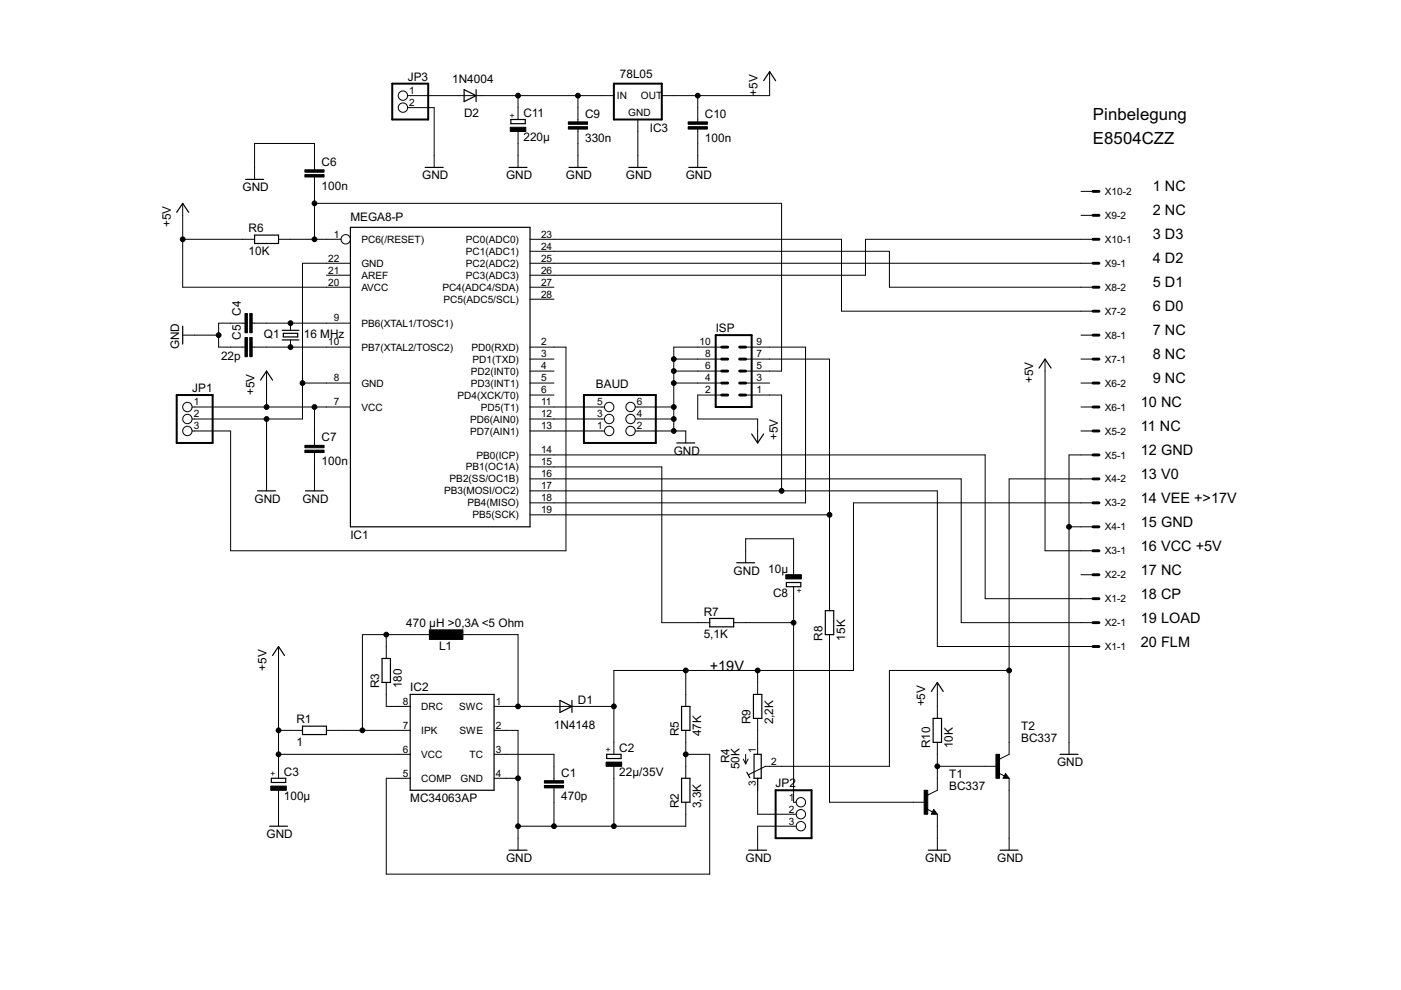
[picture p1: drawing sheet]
<svg xmlns="http://www.w3.org/2000/svg" width="297mm" height="210mm" viewBox="0 0 297 210" stroke-linecap="round" stroke-linejoin="round" font-family="sans-serif">
<g fill="#000" stroke="#000" stroke-width=".25">
<path d="M98.4 19v2.5zM100.9 19v1.3zM163.2 15.2l-1.3 1.9zM163.2 15.2l1.2 1.9zM52.1 38h3.8zM90.1 35.5h3.9zM98.4 21.5l2.5-1.2zM98.4 19l2.5 1.3zM100.9 20.3v1.2zM107.9 35.5h3.8zM108.3 26.2h3.1zM108.3 25.3v.9z"/>
<path d="M108.3 25.3h3.1zM111.4 25.3v.9zM120.6 35.5h3.8zM133.3 35.5h3.8zM146 35.5h3.8zM38.7 43.1l-1.2 1.9zM38.7 43.1l1.3 1.9zM54 51.6h5.1zM54 49.8v1.8zM54 49.8h5.1zM59.1 49.8v1.8zM74.3 48.2h38.1z"/>
<path d="M112.4 48.2v63.5zM38.7 69.2v3.8zM56.5 78.7l-1.3 1.9zM59.8 70h3.6zM59.8 72.1h3.6zM60.1 71.4h3zM60.1 70.7v.7zM63.1 70.7v.7zM60.1 70.7h3zM221.6 76.1l-1.3 1.9zM221.6 76.1l1.2 1.9zM56.5 78.7l1.3 1.9z"/>
<path d="M143.5 93.9h3.8zM159.4 92l1.2 1.9zM161.9 92l-1.3 1.9zM54.6 104.1h3.8zM64.8 104.1h3.8zM74.3 48.2v63.5zM74.3 111.7h38.1zM156.2 119.3h3.8zM59.1 137.1l-1.3 1.9zM59.1 137.1l1.2 1.9zM81 139.6v5.1zM81 139.6h1.8z"/>
<path d="M150.5 132.9h5.1zM150.5 131.1v1.8zM150.5 131.1h5.1zM155.6 131.1v1.8zM166.7 123.5v.9zM166.7 123.5h3.1zM169.8 123.5v.9zM166.7 124.4h3.1zM175 129.5v5.1zM176.8 129.5v5.1zM175 129.5h1.8zM175 134.6h1.8z"/>
<path d="M64.1 155.7h5.1zM64.1 154v1.7zM64.1 154h5.1zM69.2 154v1.7zM82.8 139.6v5.1zM81 144.7h1.8zM87 147.2v20.4zM87 147.2h17.8zM118.7 151l2.6-1.2zM118.7 148.5v2.5zM118.7 148.5l2.6 1.3zM121.3 148.5v1.3z"/>
<path d="M121.3 149.8v1.2zM128.6 159.9v.9zM128.6 159.9h3.1zM144.5 149.8v5.1zM146.3 149.8v5.1zM144.5 149.8h1.8zM144.5 154.9h1.8zM159.7 147.2v5.1zM159.9 159.9h1.5zM161.4 159.9v5.1zM161.5 147.2v5.1zM159.7 147.2h1.8z"/>
<path d="M159.7 152.3h1.8zM197.8 152.3v5.1zM198.7 144.7l-1.2 1.9zM199.6 152.3v5.1zM197.8 152.3h1.8zM197.8 157.4h1.8zM198.7 144.7l1.3 1.9zM224.7 159.9h3.9zM57.1 175.2h3.9zM57.5 165.9h3.1zM57.5 165v.9zM57.5 165h3.1z"/>
<path d="M60.6 165v.9zM87 167.6h17.8zM104.8 147.2v20.4zM128.6 160.8h3.1zM131.7 159.9v.9zM144.5 165v5.1zM146.3 165v5.1zM144.5 165h1.8zM144.5 170.1h1.8zM158.3 163.7l.7 1.2zM159.9 159.9v5.1zM159.9 165h.7z"/>
<path d="M160.6 165h.8zM197.7 172.5h.8zM197.7 172.4h.4zM198 171.9l-.3 .5zM198 172.1l.1 .3zM198 171.9l.5 .6zM212.9 164.9h.8zM212.9 164.8h.4zM213.2 164.3l-.3 .5zM213.2 164.5l.1 .3zM213.2 164.3l.5 .6zM107.9 180.3h3.8z"/>
<path d="M158.7 180.3h3.8zM196.8 180.3h3.8zM212 180.3h3.9z"/>
</g>
<g fill="#000" stroke="#000" stroke-width=".21">
<path d="M163.2 15.2v2.5zM54 35.5v2.5zM54 30.4v5.1zM66.7 33v2.5zM66.7 35.5v.5zM66.7 37.5v.5zM66.7 30.4v2.6zM54 30.4h12.7zM86.4 20.3h.6zM86.4 22.8h.6zM87 22.8h5.1zM87 20.3h10.1z"/>
<path d="M92.1 33v2.5zM92.1 22.8v10.2zM97.1 20.3h2.6zM99.7 20.3h2.5zM102.2 20.3h7.6zM109.8 33v2.5zM109.8 27.9v2.5zM109.8 22.8v2.5zM109.8 30.4v2.6zM109.8 20.3h12.7zM109.8 20.3v2.5zM122.5 33v2.5z"/>
<path d="M122.5 22.8v2.5zM122.5 27.9v2.5zM122.5 25.3v.5zM122.5 27.4v.5zM122.5 30.4v2.6zM122.5 20.3h5.1zM122.5 20.3v2.5zM127.6 20.3h2.6zM135.2 33v2.5zM135.2 25.3v2.6zM135.2 27.9v5.1zM140.3 20.3h2.6z"/>
<path d="M142.9 20.3h5zM147.9 33v2.5zM147.9 22.8v2.5zM147.9 27.9v2.5zM147.9 25.3v.5zM147.9 27.4v.5zM147.9 30.4v2.6zM147.9 20.3v2.5zM147.9 20.3h15.3zM163.2 17.7v2.6zM38.7 43.1v2.6zM38.7 45.7v5z"/>
<path d="M51.4 50.7h2.6zM38.7 50.7h12.7zM59.1 50.7h2.5zM64.1 55.8v25.4zM66.7 38v2.6zM66.7 43.1v7.6zM66.7 40.6v2.5zM66.7 43.1h99zM61.6 50.7h5.1zM69.2 55.8h5.1zM69.2 58.4h5.1zM69.2 50.7h3.1z"/>
<path d="M64.1 55.8h5.1zM66.7 50.7h2.5zM112.4 58.4h5.1zM112.4 55.8h5.1zM112.4 53.3h5.1zM112.4 50.7h5.1zM117.5 58.4h66zM117.5 55.8h111.7zM117.5 53.3h71.1zM117.5 50.7h60.9zM165.7 43.1v35.6zM178.4 50.7v15.3z"/>
<path d="M183.5 50.7v7.7zM183.5 50.7h45.7zM188.6 53.3v7.6zM229.2 55.8h2.5zM229.2 45.7h2.5zM229.2 50.7h2.5zM229.2 40.6h2.5zM38.7 50.7v10.2zM38.7 71.1h2.6zM46.4 68.5v2.6zM46.4 71.1v2.5zM46.4 73.6h2.5z"/>
<path d="M41.3 71.1h5.1zM48.9 68.5h2.5zM48.9 73.6h2.5zM46.4 68.5h2.5zM51.4 68.5h.5zM51.4 73.6h.5zM53.5 68.5h.5zM53.5 73.6h.5zM54 68.5h2.5zM54 73.6h2.5zM61.6 68.5v1.5zM61.6 72.1v1.5z"/>
<path d="M56.5 73.6h5.1zM56.5 68.5h5.1zM69.2 73.6h5.1zM69.2 68.5h5.1zM69.2 60.9h5.1zM61.6 73.6h7.6zM61.6 68.5h7.6zM38.7 60.9h30.5zM112.4 78.7h5.1zM112.4 76.1h5.1zM112.4 73.6h5.1zM112.4 63.4h5.1z"/>
<path d="M112.4 60.9h5.1zM117.5 73.6h2.5zM120 73.6v43.2zM142.9 73.6v2.5zM142.9 76.1v2.6zM142.9 78.7v2.5zM147.9 78.7h5.1zM147.9 76.1h5.1zM147.9 73.6h5.1zM142.9 73.6h5zM142.9 76.1h5zM142.9 78.7h5z"/>
<path d="M158.1 78.7h5.1zM158.1 76.1h5.1zM158.1 73.6h5.1zM163.2 78.7h2.5zM163.2 73.6h7.6zM163.2 76.1h12.7zM178.4 66h50.8zM188.6 60.9h40.6zM221.6 76.1v2.6zM221.6 78.7v38.1zM229.2 76.1h2.5zM229.2 66h2.5z"/>
<path d="M229.2 71.1h2.5zM229.2 60.9h2.5zM40.7 86.3h.6zM40.7 88.8h.6zM40.7 91.4h.6zM41.3 91.4h7.6zM56.5 78.7v2.5zM41.3 88.8h15.2zM56.5 88.8v12.7zM41.3 86.3h15.2zM56.5 81.2v5.1zM64.1 81.2v7.6z"/>
<path d="M56.5 88.8h7.6zM66.7 91.4v2.5zM66.7 96.5v2.5zM66.7 93.9v.5zM66.7 95.9v.6zM56.5 86.3h10.2zM66.7 86.3v5.1zM69.2 81.2h5.1zM69.2 86.3h5.1zM64.1 81.2h5.1zM66.7 86.3h2.5zM112.4 99h5.1z"/>
<path d="M112.4 96.5h5.1zM112.4 91.4h5.1zM112.4 88.8h5.1zM112.4 86.3h5.1zM112.4 83.8h5.1zM112.4 81.2h5.1zM117.5 96.5h91.4zM117.5 99h22.8zM117.5 91.4h10.1zM117.5 88.8h10.1zM117.5 86.3h10.1zM127.6 91.4h.6z"/>
<path d="M127.6 88.8h.6zM127.6 86.3h.6zM134.7 91.4h.5zM134.7 88.8h.5zM134.7 86.3h.5zM135.2 91.4h7.7zM135.2 88.8h7.7zM135.2 86.3h7.7zM140.3 99v33zM142.9 81.2v5.1zM142.9 86.3v2.5zM142.9 88.8v2.6z"/>
<path d="M142.9 91.4h2.5zM145.4 91.4v2.5zM147.9 83.8h5.1zM147.9 81.2h5.1zM142.9 81.2h5zM147.9 83.8v5zM147.9 88.8h12.7zM160.6 91.4v2.5zM160.6 88.8v2.6zM158.1 83.8h5.1zM158.1 81.2h5.1zM163.2 83.8h2.5z"/>
<path d="M165.7 83.8v20.3zM208.9 96.5v30.4zM229.2 96.5h2.5zM229.2 91.4h2.5zM229.2 86.3h2.5zM229.2 81.2h2.5zM226.7 96.5h2.5zM48.9 91.4v25.4zM56.5 101.5v2.6zM66.7 101.5v2.6zM66.7 99v2.5zM112.4 109.2h5.1z"/>
<path d="M112.4 106.6h5.1zM112.4 104.1h5.1zM112.4 101.5h5.1zM117.5 101.5h86.3zM117.5 104.1h48.2zM117.5 106.6h53.3zM117.5 109.2h58.4zM48.9 116.8h71.1zM158.1 116.8v2.5zM158.1 114.2v2.6zM165.7 104.1h33zM168.3 119.3v2.6z"/>
<path d="M168.3 114.2v5.1zM158.1 114.2h10.2zM170.8 73.6v33zM175.9 76.1v33.1zM175.9 109.2v17.7zM181 106.6v35.6zM198.7 104.1v33zM203.8 101.5v30.5zM214 101.5h15.2zM221.6 116.8h7.6zM226.7 111.7v45.7zM226.7 96.5v15.2z"/>
<path d="M229.2 116.8h2.5zM229.2 106.6h2.5zM229.2 111.7h2.5zM229.2 101.5h2.5zM226.7 111.7h2.5zM181 106.6h48.2zM59.1 137.1v2.5zM76.8 134.6h5.1zM81.9 137.1v2.5zM81.9 134.6v2.5zM89.5 134.6h2.6zM81.9 134.6h7.6z"/>
<path d="M97.1 134.6h2.6zM99.7 134.6h10.1zM109.8 134.6v15.2zM140.3 132h7.6zM147.9 132h2.6zM155.6 132h2.5zM158.1 132h10.2zM168.3 124.4v2.5zM168.3 132v38.1zM168.3 126.9v5.1zM175.9 126.9v2.6zM175.9 134.6v2.5z"/>
<path d="M175.9 137.1v33zM198.7 137.1h30.5zM203.8 132h25.4zM208.9 126.9h20.3zM229.2 137.1h2.5zM229.2 126.9h2.5zM229.2 132h2.5zM229.2 121.9h2.5zM59.1 154.9v5zM59.1 139.6v15.3zM61.6 154.9h2.5zM59.1 154.9h2.5z"/>
<path d="M69.2 154.9h2.6zM71.8 154.9h5zM76.8 134.6v20.3zM81.9 144.7v2.5zM81.9 147.2v2.6zM84.4 149.8h2.6zM84.4 154.9h2.6zM84.4 159.9h2.6zM76.8 154.9h7.6zM81.9 149.8h2.5zM59.1 159.9h25.3zM104.8 149.8h2.5z"/>
<path d="M104.8 154.9h2.5zM104.8 159.9h2.5zM107.3 149.8h10.2zM107.3 154.9h2.5zM107.3 159.9h10.2zM109.8 154.9v10.1zM117.5 149.8h2.5zM117.5 159.9v2.6zM120 149.8h2.5zM122.5 149.8h7.7zM130.2 157.4v2.5zM130.2 149.8v7.6z"/>
<path d="M130.2 142.2v7.6zM130.2 142.2h15.2zM145.4 147.2v2.6zM145.4 154.9v2.5zM145.4 157.4v2.5zM145.4 159.9v2.6zM145.4 142.2v5zM145.4 142.2h15.2zM145.4 159.9h5.1zM158.1 159.9v2.1zM160.6 157.4v2.5zM160.6 144.7v2.5z"/>
<path d="M160.6 152.3v2.6zM160.6 154.9v2.5zM160.6 142.2h20.4zM160.6 142.2v2.5zM198.7 144.7v2.5zM198.7 149.8v2.5zM198.7 157.4v2.5zM198.7 147.2v2.6zM198.7 159.9v2.6zM214 157.4v2.5zM211.9 161l2.1-1.1zM214 101.5v40.7z"/>
<path d="M188.6 142.2h25.4zM214 142.2v15.2zM226.7 157.4v2.5zM59.1 172.6v2.6zM59.1 167.6v2.5zM59.1 162.5v2.5zM59.1 170.1v2.5zM59.1 159.9v2.6zM81.9 165v20.3zM84.4 165h2.6zM81.9 165h2.5zM104.8 165h2.5z"/>
<path d="M107.3 165h2.5zM109.8 177.7v2.6zM109.8 165v10.2zM109.8 175.2v2.5zM109.8 175.2h7.7zM117.5 162.5v2.5zM117.5 167.6v2.5zM117.5 165v.5zM117.5 167v.6zM117.5 175.2h12.7zM117.5 170.1v5.1zM130.2 162.5v2.5z"/>
<path d="M130.2 165v10.2zM130.2 175.2h15.2zM145.4 162.5v2.5zM145.4 170.1v2.5zM145.4 172.6v2.6zM157.6 161l.5 1zM158.6 161l-.5 1zM160.6 177.7v2.6zM160.6 165v2.6zM160.6 175.2v2.5zM160.6 175.2h7.7zM160.6 172.6h7.7z"/>
<path d="M160.6 167.6v5zM158.7 164.2l3.6-1.7zM162.3 162.5h.9zM163.2 162.5h2.5zM165.7 162.5h22.9zM168.3 170.1h.5zM168.3 172.6h.5zM168.3 175.2h.5zM175.9 170.1h17.8zM188.6 142.2v20.3zM193.7 170.1h2.5zM198 171.6l-.5 1z"/>
<path d="M196.5 171.5l1.2 .6zM198 171.6l.7 1zM198.7 177.7v2.6zM198.7 172.6v2.6zM198.7 165v2.6zM196.7 168.6l2-1zM197.5 172.6h1.2zM198.7 175.2v2.5zM198.7 162.5v2.5zM198.7 162.5h10.2zM208.9 162.5h2.5zM213.2 164l-.5 1z"/>
<path d="M211.7 163.9l1.3 .6zM213.2 164l.8 1zM214 165v2.6zM212.7 165h1.3zM214 177.7v2.6zM214 167.6v10.1zM81.9 185.3h68.6zM150.5 159.9v25.4z"/>
<circle cx="109.8" cy="20.3" r=".51"/>
<circle cx="122.5" cy="20.3" r=".51"/>
<circle cx="147.9" cy="20.3" r=".51"/>
<circle cx="38.7" cy="50.7" r=".51"/>
<circle cx="66.7" cy="43.1" r=".51"/>
<circle cx="66.7" cy="50.7" r=".51"/>
<circle cx="46.4" cy="71.1" r=".51"/>
<circle cx="61.6" cy="73.6" r=".51"/>
<circle cx="61.6" cy="68.5" r=".51"/>
<circle cx="142.9" cy="78.7" r=".51"/>
<circle cx="142.9" cy="76.1" r=".51"/>
<circle cx="56.5" cy="86.3" r=".51"/>
<circle cx="56.5" cy="88.8" r=".51"/>
<circle cx="64.1" cy="81.2" r=".51"/>
<circle cx="66.7" cy="86.3" r=".51"/>
<circle cx="142.9" cy="86.3" r=".51"/>
<circle cx="142.9" cy="81.2" r=".51"/>
<circle cx="142.9" cy="88.8" r=".51"/>
<circle cx="142.9" cy="91.4" r=".51"/>
<circle cx="165.7" cy="104.1" r=".51"/>
<circle cx="175.9" cy="109.2" r=".51"/>
<circle cx="226.7" cy="111.7" r=".51"/>
<circle cx="81.9" cy="134.6" r=".51"/>
<circle cx="168.3" cy="132" r=".51"/>
<circle cx="59.1" cy="159.9" r=".51"/>
<circle cx="59.1" cy="154.9" r=".51"/>
<circle cx="76.8" cy="154.9" r=".51"/>
<circle cx="109.8" cy="149.8" r=".51"/>
<circle cx="130.2" cy="149.8" r=".51"/>
<circle cx="145.4" cy="159.9" r=".51"/>
<circle cx="145.4" cy="142.2" r=".51"/>
<circle cx="160.6" cy="142.2" r=".51"/>
<circle cx="214" cy="142.2" r=".51"/>
<circle cx="109.8" cy="165" r=".51"/>
<circle cx="109.8" cy="175.2" r=".51"/>
<circle cx="117.5" cy="175.2" r=".51"/>
<circle cx="130.2" cy="175.2" r=".51"/>
<circle cx="198.7" cy="162.5" r=".51"/>
</g>
<g fill="none" stroke="#000" stroke-width=".21">
<circle cx="85.4" cy="20.3" r=".99"/>
<circle cx="85.4" cy="22.8" r=".99"/>
<circle cx="73.3" cy="50.7" r=".99"/>
<circle cx="39.7" cy="88.8" r=".99"/>
<circle cx="39.7" cy="86.3" r=".99"/>
<circle cx="39.7" cy="91.4" r=".99"/>
<circle cx="129.2" cy="91.4" r=".99"/>
<circle cx="129.2" cy="86.3" r=".99"/>
<circle cx="129.2" cy="88.8" r=".99"/>
<circle cx="133.7" cy="91.4" r=".99"/>
<circle cx="133.7" cy="88.8" r=".99"/>
<circle cx="133.7" cy="86.3" r=".99"/>
<circle cx="169.8" cy="170.1" r=".99"/>
<circle cx="169.8" cy="172.6" r=".99"/>
<circle cx="169.8" cy="175.2" r=".99"/>
</g>
<g fill="#000" stroke="#000" stroke-width=".21">
<path d="M64.6 37h4.1v.5h-4.1zM64.6 36h4.1v.5h-4.1zM108.2 27h3.3v.9h-3.3zM120.5 26.9h4.1v.5h-4.1zM120.5 25.8h4.1v.6h-4.1zM145.9 26.9h4.1v.5h-4.1zM145.9 25.8h4.1v.6h-4.1zM51.9 66.5h.6v4h-.6zM51.9 71.6h.6v4h-.6zM53 66.5h.5v4h-.5zM53 71.6h.5v4h-.5zM64.6 95.4h4.1v.5h-4.1z"/>
<path d="M64.6 94.4h4.1v.5h-4.1zM91 133.5h7.1v2.1h-7.1zM166.6 121.9h3.3v.8h-3.3zM211.2 159.9h.7v5.1h-.7zM57.4 166.7h3.3v.9h-3.3zM115.4 166.5h4.1v.5h-4.1zM115.4 165.5h4.1v.5h-4.1zM128.5 161.6h3.3v.9h-3.3zM195.9 167.6h.8v5h-.8z"/>
</g>
<g fill="#000" stroke="#000" stroke-width=".61">
<path d="M231.7 55.8h1.3zM231.7 45.7h1.3zM231.7 50.7h1.3zM231.7 40.6h1.3zM153 73.6h1.3zM153 76.1h1.3zM153 78.7h1.3zM156.8 73.6h1.3zM156.8 76.1h1.3zM156.8 78.7h1.3zM231.7 76.1h1.3zM231.7 66h1.3z"/>
<path d="M231.7 71.1h1.3zM231.7 60.9h1.3zM153 81.2h1.3zM153 83.8h1.3zM156.8 81.2h1.3zM156.8 83.8h1.3zM231.7 96.5h1.3zM231.7 91.4h1.3zM231.7 86.3h1.3zM231.7 81.2h1.3zM231.7 116.8h1.3zM231.7 106.6h1.3z"/>
<path d="M231.7 111.7h1.3zM231.7 101.5h1.3zM231.7 137.1h1.3zM231.7 126.9h1.3zM231.7 132h1.3zM231.7 121.9h1.3z"/>
</g>
<g fill="#000" stroke="#000" stroke-width=".42">
<path d="M83.2 17.7h7.6zM90.8 17.7v7.6zM130.2 17.7v7.6zM130.2 17.7h10.1zM83.2 17.7v7.6zM83.2 25.3h7.6zM130.2 25.3h10.1zM140.3 17.7v7.6zM151.7 71.1v15.2zM151.7 71.1h7.7zM37.5 83.8v10.1zM37.5 83.8h7.6z"/>
<path d="M37.5 93.9h7.6zM45.1 83.8v10.1zM123.8 83.8h15.2zM123.8 83.8v10.1zM139 83.8v10.1zM123.8 93.9h15.2zM151.7 86.3h7.7zM159.4 71.1v15.2zM164.4 177.7h7.7zM164.4 167.6v10.1zM172.1 167.6v10.1zM164.4 167.6h7.7z"/>
</g>
<g font-size="4">
<text x="231.7" y="25.3">Pinbelegung</text>
<text x="231.7" y="30.4">E8504CZZ</text>
</g>
<g font-size="3.4">
<text x="244.4" y="40.6">1 NC</text>
<text x="244.4" y="45.7">2 NC</text>
<text x="244.4" y="50.7">3 D3</text>
<text x="244.4" y="55.8">4 D2</text>
<text x="244.4" y="60.9">5 D1</text>
<text x="244.4" y="66">6 D0</text>
<text x="244.4" y="71.1">7 NC</text>
<text x="244.4" y="76.1">8 NC</text>
<text x="244.4" y="81.2">9 NC</text>
<text x="241.9" y="86.3">10 NC</text>
<text x="241.9" y="91.4">11 NC</text>
<text x="241.9" y="96.5">12 GND</text>
<text x="241.9" y="101.5">13 V0</text>
<text x="241.9" y="106.6">14 VEE +&gt;17V</text>
<text x="241.9" y="111.7">15 GND</text>
<text x="241.9" y="116.8">16 VCC +5V</text>
<text x="241.9" y="121.8">17 NC</text>
<text x="241.9" y="126.9">18 CP</text>
<text x="241.9" y="132">19 LOAD</text>
<text x="241.9" y="137.1">20 FLM</text>
<text x="150.5" y="142.2">+19V</text>
</g>
<g font-size="2.8">
<text x="86.5" y="17.1">JP3</text>
<text x="95.9" y="17.5">1N4004</text>
<text x="131.4" y="16.5">78L05</text>
<text x="160.6" y="20.3" transform="rotate(-90 160.6 20.3)">+5V</text>
<text x="98.4" y="24.9">D2</text>
<text x="111" y="29.9">220µ</text>
<text x="111" y="24.9">C11</text>
<text x="124.1" y="25">C9</text>
<text x="137.8" y="27.9">IC3</text>
<text x="149.5" y="25">C10</text>
<text x="68.2" y="35.1">C6</text>
<text x="124.1" y="30">330n</text>
<text x="149.5" y="30">100n</text>
<text x="51.4" y="40.6">GND</text>
<text x="68.2" y="40.2">100n</text>
<text x="89.5" y="38">GND</text>
<text x="107.3" y="38">GND</text>
<text x="120" y="38">GND</text>
<text x="132.7" y="38">GND</text>
<text x="145.4" y="38">GND</text>
<text x="74.3" y="46.9">MEGA8-P</text>
<text x="36.2" y="48.2" transform="rotate(-90 36.2 48.2)">+5V</text>
<text x="52.7" y="49.2">R6</text>
<text x="52.7" y="54">10K</text>
<text x="51" y="67" transform="rotate(-90 51 67)">C4</text>
<text x="56" y="71.6">Q1</text>
<text x="64.4" y="71.6">16 MHz</text>
<text x="151.7" y="70.3">ISP</text>
<text x="38" y="74.1" transform="rotate(-90 38 74.1)">GND</text>
<text x="46.9" y="76.4">22p</text>
<text x="51" y="72.1" transform="rotate(-90 51 72.1)">C5</text>
<text x="40.8" y="83.1">JP1</text>
<text x="54" y="83.8" transform="rotate(-90 54 83.8)">+5V</text>
<text x="126.3" y="82.4">BAUD</text>
<text x="219" y="81.2" transform="rotate(-90 219 81.2)">+5V</text>
<text x="68.2" y="93.5">C7</text>
<text x="164.9" y="93.4" transform="rotate(-90 164.9 93.4)">+5V</text>
<text x="68.2" y="98.6">100n</text>
<text x="142.9" y="96.5">GND</text>
<text x="54" y="106.6">GND</text>
<text x="64.1" y="106.6">GND</text>
<text x="74.3" y="114.2">IC1</text>
<text x="155.6" y="121.8">GND 10µ</text>
<text x="149.2" y="130.5">R7</text>
<text x="163.9" y="126.6">C8</text>
<text x="86.1" y="133">470 µH &gt;0,3A &lt;5 Ohm</text>
<text x="93.1" y="137.8">L1</text>
<text x="149.2" y="135.3">5,1K</text>
<text x="174.4" y="135.8" transform="rotate(-90 174.4 135.8)">R8</text>
<text x="179.2" y="135.8" transform="rotate(-90 179.2 135.8)">15K</text>
<text x="56.5" y="142.2" transform="rotate(-90 56.5 142.2)">+5V</text>
<text x="80.4" y="146" transform="rotate(-90 80.4 146)">R3</text>
<text x="85.2" y="146" transform="rotate(-90 85.2 146)">180</text>
<text x="87" y="146.6">IC2</text>
<text x="122.5" y="149.3">D1</text>
<text x="196.2" y="149.8" transform="rotate(-90 196.2 149.8)">+5V</text>
<text x="62.9" y="153.4">R1</text>
<text x="117.5" y="154.6">1N4148</text>
<text x="159.1" y="153.6" transform="rotate(-90 159.1 153.6)">R9</text>
<text x="163.9" y="153.6" transform="rotate(-90 163.9 153.6)">2,2K</text>
<text x="216.5" y="154.9">T2</text>
<text x="62.9" y="158.2">1</text>
<text x="131.3" y="159.5">C2</text>
<text x="143.9" y="156.1" transform="rotate(-90 143.9 156.1)">R5</text>
<text x="148.7" y="156.1" transform="rotate(-90 148.7 156.1)">47K</text>
<text x="154.7" y="161.9" transform="rotate(-90 154.7 161.9)">R4</text>
<text x="197.2" y="158.7" transform="rotate(-90 197.2 158.7)">R10</text>
<text x="202" y="158.7" transform="rotate(-90 202 158.7)">10K</text>
<text x="216.5" y="157.4">BC337</text>
<text x="60.2" y="164.5">C3</text>
<text x="119" y="164.6">C1</text>
<text x="131.3" y="164.5">22µ/35V</text>
<text x="156.8" y="163.1" transform="rotate(-90 156.8 163.1)">50K</text>
<text x="164.4" y="166.9">JP2</text>
<text x="201.3" y="167.6">BC337</text>
<text x="201.3" y="165">T1</text>
<text x="224.1" y="162.5">GND</text>
<text x="60.2" y="169.6">100µ</text>
<text x="87" y="170.1">MC34063AP</text>
<text x="119" y="169.7">470p</text>
<text x="143.9" y="171.4" transform="rotate(-90 143.9 171.4)">R2</text>
<text x="148.7" y="171.4" transform="rotate(-90 148.7 171.4)">3,3K</text>
<text x="56.5" y="177.7">GND</text>
<text x="107.3" y="182.8">GND</text>
<text x="158.1" y="182.8">GND</text>
<text x="196.2" y="182.8">GND</text>
<text x="211.4" y="182.8">GND</text>
</g>
<g font-size="2.4">
<text x="86.8" y="19.9">1</text>
<text x="86.8" y="22.5">2</text>
<text x="130.8" y="20.9">IN</text>
<text x="135.9" y="20.9">OUT</text>
<text x="133.2" y="24.6">GND</text>
<text x="234.3" y="41.3">X10-2</text>
<text x="234.3" y="46.4">X9-2</text>
<text x="70.8" y="50.4">1</text>
<text x="76.6" y="51.5">PC6(/RESET)</text>
<text x="98.8" y="51.5">PC0(ADC0)</text>
<text x="114.7" y="52.9">24</text>
<text x="114.7" y="50.4">23</text>
<text x="234.3" y="51.5">X10-1</text>
<text x="69.6" y="55.5">22</text>
<text x="69.6" y="58">21</text>
<text x="76.6" y="56.6">GND</text>
<text x="76.6" y="59.1">AREF</text>
<text x="98.8" y="59.1">PC3(ADC3)</text>
<text x="98.8" y="56.6">PC2(ADC2)</text>
<text x="98.8" y="54">PC1(ADC1)</text>
<text x="114.7" y="58">26</text>
<text x="114.7" y="55.5">25</text>
<text x="234.3" y="56.6">X9-1</text>
<text x="69.6" y="60.5">20</text>
<text x="76.6" y="61.7">AVCC</text>
<text x="93.8" y="61.7">PC4(ADC4/SDA)</text>
<text x="94" y="64.2">PC5(ADC5/SCL)</text>
<text x="114.7" y="63.1">28</text>
<text x="114.7" y="60.5">27</text>
<text x="234.3" y="61.7">X8-2</text>
<text x="70.8" y="68.2">9</text>
<text x="76.6" y="69.3">PB6(XTAL1/TOSC1)</text>
<text x="234.3" y="66.7">X7-2</text>
<text x="234.3" y="71.8">X8-1</text>
<text x="69.6" y="73.2">10</text>
<text x="76.6" y="74.4">PB7(XTAL2/TOSC2)</text>
<text x="100" y="74.4">PD0(RXD)</text>
<text x="100.2" y="76.9">PD1(TXD)</text>
<text x="114.7" y="75.8">3</text>
<text x="114.7" y="73.2">2</text>
<text x="148.3" y="73.2">10</text>
<text x="149.5" y="75.8">8</text>
<text x="160.4" y="75.8">7</text>
<text x="160.4" y="73.2">9</text>
<text x="234.3" y="76.9">X7-1</text>
<text x="70.8" y="80.9">8</text>
<text x="76.6" y="82">GND</text>
<text x="99.8" y="82">PD3(INT1)</text>
<text x="99.8" y="79.4">PD2(INT0)</text>
<text x="114.7" y="83.4">6</text>
<text x="114.7" y="80.9">5</text>
<text x="114.7" y="78.3">4</text>
<text x="149.5" y="83.4">2</text>
<text x="149.5" y="80.9">4</text>
<text x="149.5" y="78.3">6</text>
<text x="160.4" y="83.4">1</text>
<text x="160.4" y="80.9">3</text>
<text x="160.4" y="78.3">5</text>
<text x="234.3" y="82">X6-2</text>
<text x="41.1" y="85.9">1</text>
<text x="41.1" y="88.5">2</text>
<text x="70.8" y="85.9">7</text>
<text x="76.6" y="87.1">VCC</text>
<text x="97" y="84.5">PD4(XCK/T0)</text>
<text x="99.7" y="89.6">PD6(AIN0)</text>
<text x="102" y="87.1">PD5(T1)</text>
<text x="114.7" y="88.5">12</text>
<text x="114.7" y="85.9">11</text>
<text x="126.6" y="88.5">3</text>
<text x="126.6" y="85.9">5</text>
<text x="135" y="88.5">4</text>
<text x="135" y="85.9">6</text>
<text x="234.3" y="87.1">X6-1</text>
<text x="41.1" y="91">3</text>
<text x="99.7" y="92.1">PD7(AIN1)</text>
<text x="114.7" y="91">13</text>
<text x="126.6" y="91">1</text>
<text x="135" y="91">2</text>
<text x="234.3" y="92.1">X5-2</text>
<text x="98.8" y="99.8">PB1(OC1A)</text>
<text x="101" y="97.2">PB0(ICP)</text>
<text x="114.7" y="101.2">16</text>
<text x="114.7" y="98.6">15</text>
<text x="114.7" y="96.1">14</text>
<text x="234.3" y="97.2">X5-1</text>
<text x="94.1" y="104.8">PB3(MOSI/OC2)</text>
<text x="95.3" y="102.3">PB2(SS/OC1B)</text>
<text x="99.1" y="107.4">PB4(MISO)</text>
<text x="114.7" y="106.3">18</text>
<text x="114.7" y="103.7">17</text>
<text x="234.3" y="107.4">X3-2</text>
<text x="234.3" y="102.3">X4-2</text>
<text x="100.2" y="109.9">PB5(SCK)</text>
<text x="114.7" y="108.8">19</text>
<text x="234.3" y="112.5">X4-1</text>
<text x="234.3" y="117.5">X3-1</text>
<text x="234.3" y="122.6">X2-2</text>
<text x="234.3" y="127.7">X1-2</text>
<text x="234.3" y="137.8">X1-1</text>
<text x="234.3" y="132.8">X2-1</text>
<text x="85.4" y="149.4">8</text>
<text x="105.1" y="149.4">1</text>
<text x="85.4" y="154.5">7</text>
<text x="89.3" y="150.5">DRC</text>
<text x="89.3" y="155.6">IPK</text>
<text x="97.3" y="150.5">SWC</text>
<text x="97.4" y="155.6">SWE</text>
<text x="105.1" y="154.5">2</text>
<text x="85.4" y="159.6">6</text>
<text x="89.3" y="160.7">VCC</text>
<text x="99.6" y="160.7">TC</text>
<text x="105.1" y="159.6">3</text>
<text x="160.3" y="159.6" transform="rotate(-90 160.3 159.6)">1</text>
<text x="85.4" y="164.7">5</text>
<text x="89.3" y="165.8">COMP</text>
<text x="97.7" y="165.8">GND</text>
<text x="105.1" y="164.7">4</text>
<text x="160.3" y="166.6" transform="rotate(-90 160.3 166.6)">3</text>
<text x="163.5" y="162.1">2</text>
<text x="167.3" y="169.7">1</text>
<text x="167.3" y="172.3">2</text>
<text x="167.3" y="174.8">3</text>
</g>
<g font-size="2">
<text x="109.3" y="24.9" transform="rotate(-90 109.3 24.9)">+</text>
<text x="170.1" y="125.8" transform="rotate(-90 170.1 125.8)">+</text>
<text x="129.6" y="159.5" transform="rotate(-90 129.6 159.5)">+</text>
<text x="58.5" y="164.6" transform="rotate(-90 58.5 164.6)">+</text>
</g>
</svg>
